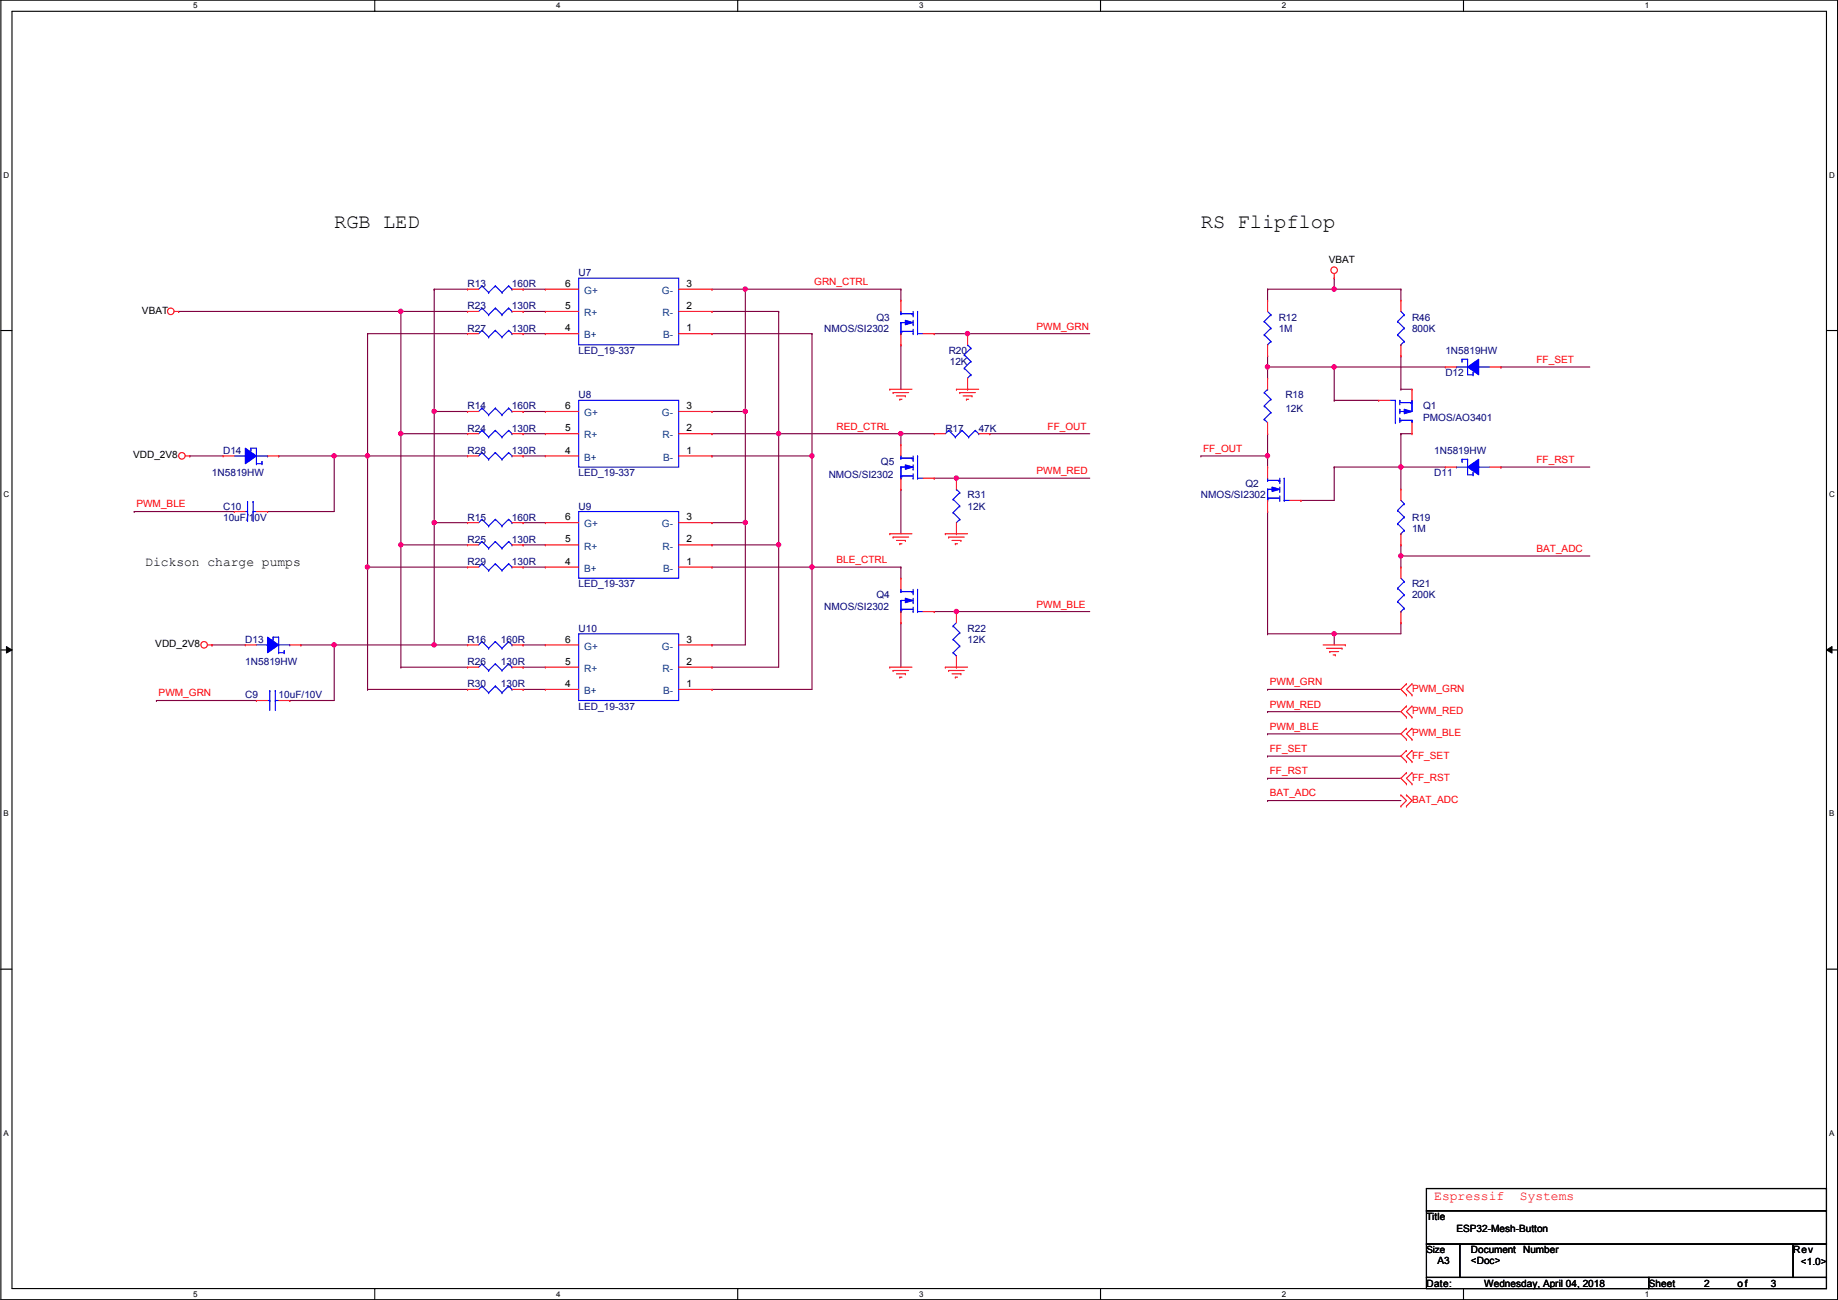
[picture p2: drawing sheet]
<svg xmlns="http://www.w3.org/2000/svg" width="420mm" height="297mm" viewBox="0 0 420 297" stroke-linecap="round" stroke-linejoin="round" font-family="sans-serif">
<path d="M.2 0h419.9v297h-419.9zM2.7 2.6h414.8v291.8h-414.8z" fill="none" stroke="#000" stroke-width=".25"/>
<g fill="#fff">
<path d="M44.2 .3h1v2h-1z"/>
<path d="M44.2 294.7h1v2h-1z"/>
</g>
<path d="M85.7 0v2.6M85.7 294.4v2.6" fill="none" stroke="#000" stroke-width=".25"/>
<g fill="#fff">
<path d="M127.1 .3h1v2h-1z"/>
<path d="M127.1 294.7h1v2h-1z"/>
</g>
<path d="M168.6 0v2.6M168.6 294.4v2.6" fill="none" stroke="#000" stroke-width=".25"/>
<g fill="#fff">
<path d="M210.1 .3h1v2h-1z"/>
<path d="M210.1 294.7h1v2h-1z"/>
</g>
<path d="M251.6 0v2.6M251.6 294.4v2.6" fill="none" stroke="#000" stroke-width=".25"/>
<g fill="#fff">
<path d="M293 .3h1v2h-1z"/>
<path d="M293 294.7h1v2h-1z"/>
</g>
<path d="M334.5 0v2.6M334.5 294.4v2.6" fill="none" stroke="#000" stroke-width=".25"/>
<g fill="#fff">
<path d="M376 .3h1v2h-1z"/>
<path d="M376 294.7h1v2h-1z"/>
<path d="M.8 39h1.3v2h-1.3z"/>
<path d="M418.2 39h1.2v2h-1.2z"/>
<path d="M.8 112h1.3v2h-1.3z"/>
<path d="M418.2 112h1.2v2h-1.2z"/>
</g>
<path d="M.2 75.5h2.5M417.5 75.5h2.6" fill="none" stroke="#000" stroke-width=".25"/>
<g fill="#fff">
<path d="M.8 185h1.2v1.9h-1.2z"/>
<path d="M418.2 185h1.1v1.9h-1.1z"/>
</g>
<path d="M.2 148.5h2.5M417.5 148.5h2.6" fill="none" stroke="#000" stroke-width=".25"/>
<path d="M1.5 147.7l1.2 .8-1.2 .7zM417.5 148.5l1.3-.8v1.5z" fill="#000"/>
<path d="M1.5 147.7l1.2 .8-1.2 .7zM417.5 148.5l1.3-.8v1.5z" fill="none" stroke="#000" stroke-width=".23"/>
<g fill="#fff">
<path d="M.8 257.9h1.2v2h-1.2z"/>
<path d="M418.2 257.9h1.1v2h-1.1z"/>
</g>
<path d="M.2 221.4h2.5M417.5 221.4h2.6" fill="none" stroke="#000" stroke-width=".25"/>
<path d="M205.9 78.8h.1M205.9 78.8v10.1M213.6 76.2h.1M213.6 76.2h35.5M221.2 76.2h.1" fill="none" stroke="#800040" stroke-width=".25"/>
<circle cx="221.2" cy="76.2" r=".49" fill="#f0f"/>
<circle cx="221.2" cy="76.2" r=".49" fill="none" stroke="#f0f" stroke-width=".25"/>
<path d="M99.3 66.1h.1M99.3 66.1v27.9M205.9 66.1h.1M205.9 66.1v2.5" fill="none" stroke="#800040" stroke-width=".25"/>
<circle cx="99.2" cy="94" r=".49" fill="#f0f"/>
<circle cx="99.2" cy="94" r=".49" fill="none" stroke="#f0f" stroke-width=".25"/>
<path d="M99.3 94h.1M99.3 94h7.6M99.3 94v25.4" fill="none" stroke="#800040" stroke-width=".25"/>
<circle cx="99.2" cy="119.4" r=".49" fill="#f0f"/>
<circle cx="99.2" cy="119.4" r=".49" fill="none" stroke="#f0f" stroke-width=".25"/>
<g fill="none" stroke="#800040" stroke-width=".25">
<path d="M162.8 71.2h.1M162.8 71.2h15.2M178 71.2h.1M178 71.2v27.9h-15.2M162.8 94h.1M162.8 99.1h.1M162.8 94h7.6M99.3 119.4h.1M99.3 119.4h7.6M99.3 119.4v28M162.8 119.4h.1M162.8 119.4h7.6"/>
<path d="M170.4 119.4h.1M170.4 119.4v28h-7.6M162.8 124.5h.1M162.8 124.5h15.2M99.3 147.4h.1M99.3 147.4h7.6M162.8 147.4h.1M162.8 152.4h.1M162.8 152.4h15.2"/>
</g>
<circle cx="178" cy="99.1" r=".49" fill="#f0f"/>
<circle cx="178" cy="99.1" r=".49" fill="none" stroke="#f0f" stroke-width=".25"/>
<path d="M178 99.1h.1M178 99.1v53.3M178 124.5h.1" fill="none" stroke="#800040" stroke-width=".25"/>
<circle cx="178" cy="124.5" r=".49" fill="#f0f"/>
<circle cx="178" cy="124.5" r=".49" fill="none" stroke="#f0f" stroke-width=".25"/>
<path d="M91.6 71.2h.1M91.6 71.2h15.3M91.6 71.2v27.9M91.6 124.5h.1M91.6 124.5h15.3" fill="none" stroke="#800040" stroke-width=".25"/>
<circle cx="91.6" cy="99.1" r=".49" fill="#f0f"/>
<circle cx="91.6" cy="99.1" r=".49" fill="none" stroke="#f0f" stroke-width=".25"/>
<circle cx="91.6" cy="71.1" r=".49" fill="#f0f"/>
<circle cx="91.6" cy="71.1" r=".49" fill="none" stroke="#f0f" stroke-width=".25"/>
<path d="M119.6 71.2h.1M119.6 71.2h5.1M119.6 99.1h.1M119.6 99.1h5.1M91.6 124.5h.1M91.6 124.5v27.9" fill="none" stroke="#800040" stroke-width=".25"/>
<circle cx="91.6" cy="124.5" r=".49" fill="#f0f"/>
<circle cx="91.6" cy="124.5" r=".49" fill="none" stroke="#f0f" stroke-width=".25"/>
<g fill="none" stroke="#800040" stroke-width=".25">
<path d="M84 76.2h.1M84 76.2h22.9M84 76.2v28M119.6 66.1h.1M119.6 66.1h5.1M119.6 94h.1M119.6 94h5.1M119.6 119.4h.1M119.6 119.4h5.1M119.6 124.5h.1M119.6 124.5h5.1M91.6 152.4h.1"/>
<path d="M91.6 152.4h15.3M119.6 152.4h.1M119.6 147.4h.1M119.6 152.4h5.1M119.6 147.4h5.1"/>
</g>
<circle cx="84" cy="104.2" r=".49" fill="#f0f"/>
<circle cx="84" cy="104.2" r=".49" fill="none" stroke="#f0f" stroke-width=".25"/>
<path d="M84 104.2h.1M84 104.2h22.9M84 104.2v53.3M84 129.6h.1M84 129.6h22.9" fill="none" stroke="#800040" stroke-width=".25"/>
<circle cx="84" cy="129.6" r=".49" fill="#f0f"/>
<circle cx="84" cy="129.6" r=".49" fill="none" stroke="#f0f" stroke-width=".25"/>
<path d="M162.8 76.2h.1M162.8 76.2h22.8M185.6 76.2h.1M185.6 76.2v28M84 157.5h.1M84 157.5h22.9" fill="none" stroke="#800040" stroke-width=".25"/>
<circle cx="185.6" cy="104.2" r=".49" fill="#f0f"/>
<circle cx="185.6" cy="104.2" r=".49" fill="none" stroke="#f0f" stroke-width=".25"/>
<g fill="none" stroke="#800040" stroke-width=".25">
<path d="M119.6 76.2h.1M119.6 76.2h5.1M170.4 94h.1M170.4 94v25.4M119.6 104.2h.1M119.6 104.2h5.1M162.8 104.2h.1M162.8 104.2h22.8M185.6 104.2h.1M185.6 104.2v25.4M119.6 129.6h.1M119.6 129.6h5.1"/>
<path d="M119.6 157.5h.1M119.6 157.5h5.1"/>
</g>
<circle cx="170.4" cy="119.4" r=".49" fill="#f0f"/>
<circle cx="170.4" cy="119.4" r=".49" fill="none" stroke="#f0f" stroke-width=".25"/>
<path d="M170.4 66.1h.1M170.4 66.1v27.9" fill="none" stroke="#800040" stroke-width=".25"/>
<circle cx="170.4" cy="94" r=".49" fill="#f0f"/>
<circle cx="170.4" cy="94" r=".49" fill="none" stroke="#f0f" stroke-width=".25"/>
<circle cx="170.4" cy="66.1" r=".49" fill="#f0f"/>
<circle cx="170.4" cy="66.1" r=".49" fill="none" stroke="#f0f" stroke-width=".25"/>
<path d="M289.8 66.1h.1M289.8 66.1v2.5M289.8 81.3h.1M289.8 99.1h.1M289.8 81.3v2.6M289.8 99.1v5.1M320.2 106.7h.1M320.2 106.7h10.2M305 144.8h.1M305 144.8v2.6" fill="none" stroke="#800040" stroke-width=".25"/>
<circle cx="289.7" cy="104.2" r=".49" fill="#f0f"/>
<circle cx="289.7" cy="104.2" r=".49" fill="none" stroke="#f0f" stroke-width=".25"/>
<path d="M320.2 99.1h.1M320.2 99.1v7.6M289.8 116.9h.1M289.8 116.9v27.9M320.2 124.5h.1M320.2 124.5v2.5M305 144.8h.1M305 144.8h15.2" fill="none" stroke="#800040" stroke-width=".25"/>
<circle cx="305" cy="144.8" r=".49" fill="#f0f"/>
<circle cx="305" cy="144.8" r=".49" fill="none" stroke="#f0f" stroke-width=".25"/>
<path d="M320.2 81.3h.1M320.2 81.3v7.6M305 106.7h.1M305 106.7h15.2M343.1 106.7h.1M343.1 106.7h20.3M320.2 142.3h.1M320.2 142.3v2.5" fill="none" stroke="#800040" stroke-width=".25"/>
<circle cx="320.2" cy="106.7" r=".49" fill="#f0f"/>
<circle cx="320.2" cy="106.7" r=".49" fill="none" stroke="#f0f" stroke-width=".25"/>
<path d="M305 63.5h.1M305 66.1h.1M305 63.5v2.6M305 66.1h15.2M320.2 66.1h.1M320.2 66.1v2.5" fill="none" stroke="#800040" stroke-width=".25"/>
<circle cx="305" cy="66.1" r=".49" fill="#f0f"/>
<circle cx="305" cy="66.1" r=".49" fill="none" stroke="#f0f" stroke-width=".25"/>
<path d="M320.2 99.1h.1M320.2 88.9h.1M320.2 99.1h2.6M320.2 88.9h2.6M320.2 127h.1M320.2 127h43.2" fill="none" stroke="#800040" stroke-width=".25"/>
<circle cx="320.2" cy="127" r=".49" fill="#f0f"/>
<circle cx="320.2" cy="127" r=".49" fill="none" stroke="#f0f" stroke-width=".25"/>
<path d="M289.8 66.1h.1M289.8 66.1h15.2M289.8 83.9h.1M289.8 83.9h15.2M305 83.9h.1M305 83.9v7.6M343.1 83.9h.1M343.1 83.9h20.3M289.8 144.8h.1M289.8 144.8h15.2" fill="none" stroke="#800040" stroke-width=".25"/>
<circle cx="289.7" cy="83.8" r=".49" fill="#f0f"/>
<circle cx="289.7" cy="83.8" r=".49" fill="none" stroke="#f0f" stroke-width=".25"/>
<path d="M289.8 83.9h.1M289.8 83.9v2.5M305 91.5h.1M305 83.9h.1M305 91.5h10.2M305 83.9h25.4M297.4 114.3h.1M305 106.7h.1M305 106.7v7.6h-7.6M320.2 106.7h.1M320.2 106.7v5.1" fill="none" stroke="#800040" stroke-width=".25"/>
<circle cx="305" cy="83.8" r=".49" fill="#f0f"/>
<circle cx="305" cy="83.8" r=".49" fill="none" stroke="#f0f" stroke-width=".25"/>
<g fill="none" stroke="#800040" stroke-width=".25">
<path d="M205.9 99.1h.1M205.9 99.1v2.5M205.9 111.8h.1M205.9 111.8v10.2M213.6 109.3h.1M213.6 109.3h35.5M218.6 109.3h.1M274.5 104.2h.1M274.5 104.2h15.3M289.8 104.2h.1M289.8 104.2v2.5M320.2 127h.1"/>
<path d="M320.2 127v2.6"/>
</g>
<circle cx="218.6" cy="109.2" r=".49" fill="#f0f"/>
<circle cx="218.6" cy="109.2" r=".49" fill="none" stroke="#f0f" stroke-width=".25"/>
<path d="M76.4 104.2h.1M76.4 104.2v12.7M185.6 129.6h.1M185.6 129.6h20.3M205.9 129.6h.1M205.9 129.6v2.5M213.6 139.7h.1M213.6 139.7h5M205.9 142.3h.1M205.9 142.3v10.1" fill="none" stroke="#800040" stroke-width=".25"/>
<circle cx="76.4" cy="104.2" r=".49" fill="#f0f"/>
<circle cx="76.4" cy="104.2" r=".49" fill="none" stroke="#f0f" stroke-width=".25"/>
<g fill="none" stroke="#800040" stroke-width=".25">
<path d="M99.3 66.1h.1M99.3 66.1h7.6M170.4 66.1h.1M170.4 66.1h35.5M178 99.1h.1M178 99.1h27.9M30.7 116.9h.1M30.7 116.9h22.8M43.4 104.2h.1M43.4 104.2h7.6M61.2 116.9h.1M61.2 116.9h15.2"/>
<path d="M63.7 104.2h.1M63.7 104.2h20.3M76.4 104.2h.1M162.8 129.6h.1M162.8 129.6h22.8M218.6 139.7h.1M218.6 139.7h30.5"/>
</g>
<circle cx="218.6" cy="139.7" r=".49" fill="#f0f"/>
<circle cx="218.6" cy="139.7" r=".49" fill="none" stroke="#f0f" stroke-width=".25"/>
<path d="M185.6 129.6h.1M185.6 129.6v27.9h-22.8M162.8 157.5h.1" fill="none" stroke="#800040" stroke-width=".25"/>
<circle cx="185.6" cy="129.6" r=".49" fill="#f0f"/>
<circle cx="185.6" cy="129.6" r=".49" fill="none" stroke="#f0f" stroke-width=".25"/>
<g fill="none" stroke="#800040" stroke-width=".25">
<path d="M48.5 147.4h.1M48.5 147.4h7.6M76.4 147.4h.1M76.4 147.4v12.7h-10.2M289.8 157.5h.1M289.8 157.5h30.4M35.8 160.1h.1M35.8 160.1h22.8M66.2 160.1h.1M289.8 167.7h.1M289.8 162.6h.1M289.8 172.8h.1"/>
<path d="M289.8 177.8h.1M289.8 167.7h30.4M289.8 162.6h30.4M289.8 172.8h30.4M289.8 177.8h30.4"/>
</g>
<circle cx="76.4" cy="147.3" r=".49" fill="#f0f"/>
<circle cx="76.4" cy="147.3" r=".49" fill="none" stroke="#f0f" stroke-width=".25"/>
<path d="M76.4 147.4h.1M76.4 147.4h22.9" fill="none" stroke="#800040" stroke-width=".25"/>
<circle cx="99.2" cy="147.3" r=".49" fill="#f0f"/>
<circle cx="99.2" cy="147.3" r=".49" fill="none" stroke="#f0f" stroke-width=".25"/>
<path d="M40.8 71.2h.1M40.8 71.2h50.8M91.6 99.1h.1M91.6 99.1h15.3M91.6 99.1v25.4M205.9 99.1h.1M205.9 99.1h7.7M226.3 99.1h.1M226.3 99.1h22.8M68.8 147.4h.1M68.8 147.4h7.6" fill="none" stroke="#800040" stroke-width=".25"/>
<circle cx="205.9" cy="99.1" r=".49" fill="#f0f"/>
<circle cx="205.9" cy="99.1" r=".49" fill="none" stroke="#f0f" stroke-width=".25"/>
<path d="M162.8 66.1h.1M162.8 66.1h7.6M289.8 182.9h.1M289.8 182.9h30.4" fill="none" stroke="#800040" stroke-width=".25"/>
<g fill="none" stroke="#f00" stroke-width=".25">
<path d="M39.8 71.2h1M40.8 71.2h.1M221.2 76.2h.1M221.2 76.2v2.6M305 63.5h.1M305 62.5v1M320.2 68.6h.1M320.2 68.6v2.6M320.2 78.8v2.5M203.4 88.9h.1M203.4 88.9h5.1M204.2 89.7h.1"/>
<path d="M204.2 89.7h3.5M204.9 90.5h2.1M205.7 91.2h.1M205.7 91.2h.5M207 90.5h.1M218.6 88.9h.1M218.6 88.9h5.1M219.4 89.7h.1M219.4 89.7h3.6M220.2 90.5h2M220.9 91.2h.1M220.9 91.2h.5"/>
<path d="M221.2 88.9h.1M221.2 86.4v2.5M222.2 90.5h.1M320.2 81.3h.1M42.4 104.2h1M43.4 104.2h.1M203.4 122h.1M203.4 122h5.1M204.2 122.7h.1M204.2 122.7h3.5M204.9 123.5h2.1M205.7 124.2h.1"/>
<path d="M205.7 124.2h.5M207 123.5h.1M216.1 122h.1M216.1 122h5.1M216.9 122.7h.1M216.9 122.7h3.5M217.6 123.5h2.1M218.4 124.2h.1M218.4 124.2h.5M219.7 123.5h.1M47.4 147.4h1.1M48.5 147.4h.1"/>
<path d="M203.4 152.4h.1M203.4 152.4h5.1M204.2 153.2h.1M204.2 153.2h3.5M204.9 154h2.1M205.7 154.7h.1M205.7 154.7h.5M207 154h.1M216.1 152.4h.1M216.1 152.4h5.1M216.9 153.2h.1M216.9 153.2h3.5"/>
<path d="M217.6 154h2.1M218.4 154.7h.1M218.4 154.7h.5M219.7 154h.1M302.5 147.4h5M303.2 148.1h3.6M304 148.9h.1M304 148.9h2M304.7 149.6h.6M305.3 149.6h.1M306.8 148.1h.1M307.5 147.4h.1"/>
<path d="M321.5 156.3h.1M321.5 158.8h.1M321.5 156.3l-1.3 1.2 1.3 1.3M322.8 158.8h.1M322.8 156.3h.1M322.8 156.3l-1.3 1.2 1.3 1.3M58.6 160.1h.1M58.6 160.1h2.6M63.7 160.1h2.5M66.2 160.1h.1M321.5 161.3h.1M321.5 163.9h.1"/>
<path d="M321.5 166.4h.1M321.5 169h.1M321.5 176.6h.1M321.5 179.1h.1M321.5 171.5h.1M321.5 174h.1M321.5 161.3l-1.3 1.3 1.3 1.3M321.5 166.4l-1.3 1.3 1.3 1.3M321.5 176.6l-1.3 1.2 1.3 1.3M321.5 171.5l-1.3 1.3 1.3 1.2M322.8 163.9h.1M322.8 161.3h.1"/>
<path d="M322.8 169h.1M322.8 166.4h.1M322.8 179.1h.1M322.8 176.6h.1M322.8 174h.1M322.8 171.5h.1M322.8 161.3l-1.3 1.3 1.3 1.3M322.8 166.4l-1.3 1.3 1.3 1.3M322.8 176.6l-1.3 1.2 1.3 1.3M322.8 171.5l-1.3 1.3 1.3 1.2M320.2 184.2h.1M320.2 181.7h.1"/>
<path d="M320.2 181.7l1.3 1.2-1.3 1.3M321.5 184.2h.1M321.5 181.7h.1M321.5 181.7l1.3 1.2-1.3 1.3"/>
<circle cx="39" cy="71.1" r=".75"/>
<circle cx="305" cy="61.7" r=".75"/>
<circle cx="41.6" cy="104.2" r=".75"/>
<circle cx="46.7" cy="147.3" r=".75"/>
</g>
<path d="M326.1 271.6h91.4v5h-91.4zM326.1 276.6h91.4v7.7h-91.4zM326.1 284.3h7.6v7.6h-7.6zM326.1 291.9h50.8v2.5h-50.8zM333.7 284.3h76.2v7.6h-76.2zM376.9 291.9h40.6v2.5h-40.6zM409.9 284.3h7.6v7.6h-7.6z" fill="none" stroke="#000" stroke-width=".25"/>
<g fill="none" stroke="#00f" stroke-width=".25">
<path d="M221.2 78.8h.1M221.2 78.8l.7 .7M221.9 79.5h.1M221.9 79.5l-1.5 1.6M319.5 73.4h.1M319.5 76.5h.1M319.5 73.4l1.5 1.6M319.5 76.5l1.5 1.5M320.2 78.8h.1M320.2 71.2l.8 .7M321 71.9h.1M321 75h.1"/>
<path d="M321 78h.1M321 71.9l-1.5 1.5M321 75l-1.5 1.5M321 78l-.8 .8M220.4 84.1h.1M220.4 81.1h.1M220.4 84.1l1.5 1.5M220.4 81.1l1.5 1.5M221.9 85.6h.1M221.9 82.6h.1M221.9 85.6l-.7 .8M221.9 82.6l-1.5 1.5"/>
<path d="M289.8 109.8h.1M289.8 111.8h.1M289.8 114.3h.1M289.8 113.8h.1M289.8 109.3v.5M289.8 111.8v2.5M289.8 109.8h2.8M289.8 111.8h1.5M289.8 113.8h2.8M290 113.8h.1M292.3 109.8h.1M292.6 109.8h.1"/>
<path d="M292.6 114.3h.1M292.6 113.3v1M293.6 114.3h.1M293.6 109.3h.1M293.6 114.3h1.2M293.6 109.3v5M61.7 157.8h.1M61.7 157.8v4.5M62.9 157.8h.1M62.9 157.8v4.5M61.2 160.1h.5M61.7 160.1h.1"/>
<path d="M62.9 160.1h.1M62.9 160.1h.8"/>
</g>
<path d="M290.8 111.3l1.8 .5-1.8 .5z" fill="#00f"/>
<g fill="none" stroke="#00f" stroke-width=".25">
<path d="M289 73.4h.1M289 76.5h.1M289 73.4l1.5 1.6M289 76.5l1.5 1.5M289.8 78.8h.1M289.8 71.2l.7 .7M290.5 71.9h.1M290.5 75h.1M290.5 78h.1M290.5 71.9l-1.5 1.5M290.5 75l-1.5 1.5M290.5 78l-.7 .8"/>
<path d="M317.7 91.5h1.3M319 91.5h.1M319 96.6h.1M319 91.5v5.1M320 96.1h.1M320 91.5h.1M320 93.5h.1M320 95.5h.1M320 96.1h2.8M320 92h2.8M320 91.5v1M320 93.5v1"/>
<path d="M320 95.5v1.1M320.2 96.1h.1M322.5 92h.1M322.8 96.1h.1M322.8 91.5h.1M322.8 92h.1M322.8 91.5v2.5M322.8 96.1v.5M290.8 111.3l1.8 .5-1.8 .5zM292.6 112.3h.1M292.6 110.3h.1M292.6 109.3v1"/>
<path d="M292.6 111.3v1"/>
</g>
<path d="M289.8 68.6h.1M289.8 68.6v2.6M289.8 78.8v2.5M289.8 81.3h.1M289.8 106.7h.1M289.8 116.9h.1M289.8 106.7v2.6M289.8 114.3v2.6M294.8 114.3h2.6M297.4 114.3h.1" fill="none" stroke="#f00" stroke-width=".25"/>
<path d="M321 93.5l1.8 .5-1.8 .5z" fill="#00f"/>
<path d="M320 94h.1M320 94h1.5M321 93.5l1.8 .5-1.8 .5zM58.6 147.4h2.6M61.2 147.4h.1M62.4 145.6h.1M62.4 145.6h1.3v3.5M63.7 149.1h.1M63.7 147.4h2.5M63.7 149.1h1.3M65 149.1h.1M66.2 147.4h.1" fill="none" stroke="#00f" stroke-width=".25"/>
<path d="M315.2 91.5h.1M315.2 91.5h2.5M322.8 99.1h.1M322.8 88.9h.1M322.8 88.9v2.6M322.8 96.6v2.5" fill="none" stroke="#f00" stroke-width=".25"/>
<path d="M61.2 145.6l2.5 1.8-2.5 1.7z" fill-rule="evenodd" fill="#00f"/>
<g fill="none" stroke="#00f" stroke-width=".25">
<path d="M205.9 104.7h.1M205.9 106.7h.1M205.9 109.3h.1M205.9 108.8h.1M205.9 104.2v.5M205.9 106.7v2.6M205.9 104.7h2.8M205.9 106.7h1.6M205.9 108.8h2.8M206.2 108.8h.1M208.5 104.7h.1M208.7 104.7h.1"/>
<path d="M208.7 109.3h.1M208.7 108.2v1.1M209.8 109.3h.1M209.8 104.2h.1M209.8 109.3h1.2M209.8 104.2v5.1M217.9 117.1h.1M217.9 114.1h.1M217.9 117.1l1.5 1.6M217.9 114.1l1.5 1.5M218.6 111.8h.1M218.6 111.8l.8 .8"/>
<path d="M219.4 118.7h.1M219.4 115.6h.1M219.4 112.6h.1M219.4 118.7l-.8 .7M219.4 115.6l-1.5 1.5M219.4 112.6l-1.5 1.5M61.2 145.6l2.5 1.8-2.5 1.7zM62.4 146.1h.1M62.4 145.6v.5M65 148.6h.1M65 148.6v.5M110.2 146.6h.1"/>
<path d="M110.2 146.6l-.8 .8M110.2 146.6l1.5 1.5M111.7 148.1h.1M113.2 146.6h.1M113.2 146.6l-1.5 1.5M113.2 146.6l1.6 1.5M114.8 148.1h.1M116.3 146.6h.1M116.3 146.6l-1.5 1.5M116.3 146.6l.7 .8M117 147.4h.1"/>
</g>
<path d="M218.6 109.3h.1M218.6 109.3v2.5M218.6 119.4v2.6M218.6 122h.1M56.1 147.4h.1M56.1 147.4h2.5M66.2 147.4h2.6M68.8 147.4h.1M106.9 147.4h.1M106.9 147.4h2.5M117 147.4h2.6M119.6 147.4h.1" fill="none" stroke="#f00" stroke-width=".25"/>
<path d="M207 106.2l1.7 .5-1.7 .5z" fill="#00f"/>
<g fill="none" stroke="#00f" stroke-width=".25">
<path d="M289 95.8h.1M289 92.8h.1M289 89.7h.1M289 95.8l.8 .8M289 92.8l1.5 1.5M289 89.7l1.5 1.5M289.8 88.9h.1M289.8 88.9l-.8 .8M290.5 94.3h.1M290.5 91.2h.1M290.5 94.3l-1.5 1.5M290.5 91.2l-1.5 1.6"/>
<path d="M56.1 116.9h.5M56.6 116.9h.1M56.6 114.6h.1M56.6 114.6v4.6M57.9 114.6h.1M57.9 116.9h.1M57.9 116.9h.7M57.9 114.6v4.6M207 106.2l1.7 .5-1.7 .5zM208.7 107.2h.1M208.7 105.2h.1M208.7 104.2v1"/>
<path d="M208.7 106.2v1M110.2 123.7h.1M110.2 123.7l-.8 .8M110.2 123.7l1.5 1.6M111.7 125.3h.1M113.2 123.7h.1M113.2 123.7l-1.5 1.6M113.2 123.7l1.6 1.6M114.8 125.3h.1M116.3 123.7h.1M116.3 123.7l-1.5 1.6M116.3 123.7l.7 .8"/>
<path d="M117 124.5h.1M205.9 135.2h.1M205.9 137.2h.1M205.9 139.7h.1M205.9 139.2h.1M205.9 134.7v.5M205.9 137.2v2.5M205.9 135.2h2.8M205.9 137.2h1.6M205.9 139.2h2.8M206.2 139.2h.1M208.5 135.2h.1"/>
<path d="M208.7 135.2h.1M208.7 139.7h.1M208.7 138.7v1M209.8 139.7h.1M209.8 134.7h.1M209.8 139.7h1.2M209.8 134.7v5"/>
</g>
<g fill="none" stroke="#f00" stroke-width=".25">
<path d="M289.8 99.1h.1M289.8 86.4h.1M289.8 86.4v2.5M289.8 96.6v2.5M53.5 116.9h.1M53.5 116.9h2.6M58.6 116.9h2.6M61.2 116.9h.1M205.9 101.6h.1M205.9 111.8h.1M205.9 101.6v2.6M205.9 109.3v2.5"/>
<path d="M211 109.3h2.6M213.6 109.3h.1M106.9 124.5h.1M106.9 124.5h2.5M117 124.5h2.6M119.6 124.5h.1"/>
</g>
<path d="M207 136.7l1.7 .5-1.7 .5z" fill="#00f"/>
<g fill="none" stroke="#00f" stroke-width=".25">
<path d="M132.3 91.5h22.8v15.2h-22.8zM53.5 104.2h2.6M56.1 104.2h.1M57.4 102.4h.1M57.4 102.4h1.2v3.6M58.6 106h.1M58.6 104.2h2.6M58.6 106h1.3M59.9 106h.1M61.2 104.2h.1M207 136.7l1.7 .5-1.7 .5zM208.7 137.7h.1"/>
<path d="M208.7 135.7h.1M208.7 134.7v1M208.7 136.7v1"/>
</g>
<g fill="none" stroke="#f00" stroke-width=".25">
<path d="M124.7 94h.1M124.7 99.1h.1M124.7 94h7.6M124.7 99.1h7.6M155.1 94h7.7M155.1 99.1h7.7M162.8 94h.1M162.8 99.1h.1M124.7 104.2h.1M124.7 104.2h7.6M155.1 104.2h7.7M162.8 104.2h.1"/>
<path d="M205.9 132.1h.1M205.9 132.1v2.6M205.9 139.7v2.6M211 139.7h2.6M213.6 139.7h.1M205.9 142.3h.1"/>
</g>
<path d="M56.1 102.4l2.5 1.8-2.5 1.8z" fill-rule="evenodd" fill="#00f"/>
<g fill="none" stroke="#00f" stroke-width=".25">
<path d="M132.3 63.5h22.8v15.3h-22.8zM332.9 83.9h.1M332.9 83.9h2.6M334.2 82.1h.1M334.2 82.1h1.3M335.5 82.1h.1M335.5 82.1v3.5h1.3M336.8 85.6h.1M338 83.9h.1M338 83.9h2.6M56.1 102.4l2.5 1.8-2.5 1.8zM57.4 102.9h.1"/>
<path d="M57.4 102.4v.5M59.9 105.5h.1M59.9 105.5v.5M319.5 116.6h.1M319.5 119.7h.1M319.5 116.6l1.5 1.6M319.5 119.7l1.5 1.5M320.2 114.3l.8 .8M321 115.1h.1M321 118.2h.1M321 115.1l-1.5 1.5M321 118.2l-1.5 1.5"/>
<path d="M319.5 134.4h.1M319.5 137.5h.1M319.5 134.4l1.5 1.5M319.5 137.5l1.5 1.5M320.2 139.7h.1M320.2 122h.1M320.2 132.1l.8 .8M321 132.9h.1M321 135.9h.1M321 139h.1M321 121.2h.1M321 132.9l-1.5 1.5"/>
<path d="M321 135.9l-1.5 1.6M321 139l-.8 .7M321 121.2l-.8 .8M110.2 151.7h.1M110.2 151.7l-.8 .7M110.2 151.7l1.5 1.5M111.7 153.2h.1M113.2 151.7h.1M113.2 151.7l-1.5 1.5M113.2 151.7l1.6 1.5M114.8 153.2h.1M116.3 151.7h.1"/>
<path d="M116.3 151.7l-1.5 1.5M116.3 151.7l.7 .7M117 152.4h.1M132.3 144.8h22.8v15.3h-22.8z"/>
</g>
<g fill="none" stroke="#f00" stroke-width=".25">
<path d="M124.7 66.1h.1M124.7 71.2h.1M124.7 76.2h.1M124.7 66.1h7.6M124.7 71.2h7.6M124.7 76.2h7.6M155.1 66.1h7.7M155.1 71.2h7.7M155.1 76.2h7.7M162.8 66.1h.1M162.8 71.2h.1M162.8 76.2h.1"/>
<path d="M51 104.2h.1M51 104.2h2.5M61.2 104.2h2.5M63.7 104.2h.1M320.2 111.8h.1M320.2 111.8v2.5M320.2 129.6h.1M320.2 124.5h.1M320.2 122v2.5M320.2 129.6v2.5M320.2 139.7v2.6M106.9 152.4h.1"/>
<path d="M106.9 152.4h2.5M117 152.4h2.6M119.6 152.4h.1M124.7 147.4h.1M124.7 152.4h.1M124.7 157.5h.1M124.7 152.4h7.6M124.7 147.4h7.6M124.7 157.5h7.6M155.1 152.4h7.7M155.1 147.4h7.7M155.1 157.5h7.7"/>
<path d="M162.8 147.4h.1M162.8 152.4h.1M162.8 157.5h.1M320.2 142.3h.1"/>
</g>
<path d="M335.5 83.9l2.5-1.8v3.5z" fill-rule="evenodd" fill="#00f"/>
<g fill="none" stroke="#00f" stroke-width=".25">
<path d="M334.2 82.6h.1M334.2 82.1v.5M335.5 83.9l2.5-1.8v3.5zM336.8 85.1h.1M336.8 85.1v.5M110.2 118.7h.1M110.2 118.7l-.8 .7M110.2 118.7l1.5 1.5M113.2 118.7h.1M113.2 118.7l-1.5 1.5M113.2 118.7l1.6 1.5M116.3 118.7h.1"/>
<path d="M116.3 118.7l-1.5 1.5M116.3 118.7l.7 .7M117 119.4h.1M332.9 106.7h.1M332.9 106.7h2.6M334.2 104.9h.1M334.2 104.9h1.3M335.5 104.9h.1M335.5 104.9v3.6h1.3M336.8 108.5h.1M338 106.7h.1M338 106.7h2.6"/>
<path d="M111.7 120.2h.1M114.8 120.2h.1"/>
</g>
<path d="M330.4 83.9h.1M330.4 83.9h2.5M340.6 83.9h2.5M343.1 83.9h.1M106.9 119.4h.1M106.9 119.4h2.5M117 119.4h2.6M119.6 119.4h.1" fill="none" stroke="#f00" stroke-width=".25"/>
<path d="M335.5 106.7l2.5-1.8v3.6z" fill-rule="evenodd" fill="#00f"/>
<g fill="none" stroke="#00f" stroke-width=".25">
<path d="M205.9 71.7h.1M205.9 73.7h.1M205.9 76.2h.1M205.9 75.7h.1M205.9 71.2v.5M205.9 73.7v2.5M205.9 71.7h2.8M205.9 73.7h1.6M205.9 75.7h2.8M206.2 75.7h.1M208.5 71.7h.1M208.7 71.7h.1"/>
<path d="M208.7 76.2h.1M208.7 75.2v1M209.8 76.2h.1M209.8 71.2h.1M209.8 76.2h1.2M209.8 71.2v5M334.2 105.5h.1M334.2 104.9v.6M335.5 106.7l2.5-1.8v3.6zM336.8 108h.1M336.8 108v.5M110.2 128.8h.1"/>
<path d="M110.2 128.8l-.8 .8M110.2 128.8l1.5 1.5M111.7 130.3h.1M113.2 128.8h.1M113.2 128.8l-1.5 1.5M113.2 128.8l1.6 1.5M114.8 130.3h.1M116.3 128.8h.1M116.3 128.8l-1.5 1.5M116.3 128.8l.7 .8M117 129.6h.1"/>
</g>
<path d="M330.4 106.7h.1M330.4 106.7h2.5M340.6 106.7h2.5M343.1 106.7h.1M106.9 129.6h.1M106.9 129.6h2.5M117 129.6h2.6M119.6 129.6h.1" fill="none" stroke="#f00" stroke-width=".25"/>
<path d="M207 73.2l1.7 .5-1.7 .5z" fill="#00f"/>
<g fill="none" stroke="#00f" stroke-width=".25">
<path d="M110.2 65.3h.1M110.2 75.5h.1M110.2 70.4h.1M110.2 65.3l-.8 .8M110.2 65.3l1.5 1.5M110.2 75.5l-.8 .7M110.2 75.5l1.5 1.5M110.2 70.4l-.8 .8M110.2 70.4l1.5 1.5M111.7 66.8h.1M111.7 77h.1M111.7 71.9h.1"/>
<path d="M113.2 65.3h.1M113.2 75.5h.1M113.2 70.4h.1M113.2 65.3l-1.5 1.5M113.2 65.3l1.6 1.5M113.2 75.5l-1.5 1.5M113.2 75.5l1.6 1.5M113.2 70.4l-1.5 1.5M113.2 70.4l1.6 1.5M114.8 66.8h.1M114.8 77h.1M114.8 71.9h.1"/>
<path d="M116.3 65.3h.1M116.3 75.5h.1M116.3 70.4h.1M116.3 65.3l-1.5 1.5M116.3 65.3l.7 .8M116.3 75.5l-1.5 1.5M116.3 75.5l.7 .7M116.3 70.4l-1.5 1.5M116.3 70.4l.7 .8M117 66.1h.1M117 76.2h.1M117 71.2h.1"/>
<path d="M207 73.2l1.7 .5-1.7 .5zM208.7 74.2h.1M208.7 72.2h.1M208.7 71.2v1M208.7 73.2v1M110.2 98.3h.1M110.2 93.3h.1M110.2 98.3l-.8 .8M110.2 98.3l1.5 1.6M110.2 93.3l-.8 .7M110.2 93.3l1.5 1.5M111.7 99.9h.1"/>
<path d="M111.7 94.8h.1M113.2 98.3h.1M113.2 93.3h.1M113.2 98.3l-1.5 1.6M113.2 98.3l1.6 1.6M113.2 93.3l-1.5 1.5M113.2 93.3l1.6 1.5M114.8 99.9h.1M114.8 94.8h.1M116.3 98.3h.1M116.3 93.3h.1M116.3 98.3l-1.5 1.6"/>
<path d="M116.3 98.3l.7 .8M116.3 93.3l-1.5 1.5M116.3 93.3l.7 .7M117 99.1h.1M117 94h.1M216.9 98.3h.1M216.9 98.3l-.8 .8M216.9 98.3l1.5 1.6M218.4 99.9h.1M219.9 98.3h.1M219.9 98.3l-1.5 1.6M219.9 98.3l1.5 1.6"/>
<path d="M221.4 99.9h.1M223 98.3h.1M223 98.3l-1.6 1.6M223 98.3l.7 .8M223.7 99.1h.1M110.2 103.4h.1M110.2 103.4l-.8 .8M110.2 103.4l1.5 1.5M111.7 104.9h.1M113.2 103.4h.1M113.2 103.4l-1.5 1.5M113.2 103.4l1.6 1.5"/>
<path d="M114.8 104.9h.1M116.3 103.4h.1M116.3 103.4l-1.5 1.5M116.3 103.4l.7 .8M117 104.2h.1M132.3 116.9h22.8v15.2h-22.8zM110.2 156.8h.1M110.2 156.8l-.8 .7M110.2 156.8l1.5 1.5M111.7 158.3h.1M113.2 156.8h.1M113.2 156.8l-1.5 1.5"/>
<path d="M113.2 156.8l1.6 1.5M114.8 158.3h.1M116.3 156.8h.1M116.3 156.8l-1.5 1.5M116.3 156.8l.7 .7M117 157.5h.1M217.9 143h.1M217.9 146.1h.1M217.9 149.1h.1M217.9 143l1.5 1.6M217.9 146.1l1.5 1.5M217.9 149.1l.7 .8"/>
<path d="M218.6 149.9h.1M218.6 142.3l-.7 .7M219.4 144.6h.1M219.4 147.6h.1M219.4 144.6l-1.5 1.5M219.4 147.6l-1.5 1.5"/>
</g>
<g fill="none" stroke="#f00" stroke-width=".25">
<path d="M106.9 66.1h.1M106.9 76.2h.1M106.9 71.2h.1M106.9 76.2h2.5M106.9 66.1h2.5M106.9 71.2h2.5M117 76.2h2.6M117 66.1h2.6M117 71.2h2.6M119.6 66.1h.1M119.6 76.2h.1M119.6 71.2h.1"/>
<path d="M205.9 68.6h.1M205.9 78.8h.1M205.9 68.6v2.6M205.9 76.2v2.6M211 76.2h2.6M213.6 76.2h.1M106.9 99.1h.1M106.9 94h.1M106.9 99.1h2.5M106.9 94h2.5M117 99.1h2.6M117 94h2.6"/>
<path d="M119.6 99.1h.1M119.6 94h.1M213.6 99.1h.1M213.6 99.1h2.5M223.7 99.1h2.6M226.3 99.1h.1M106.9 104.2h.1M106.9 104.2h2.5M117 104.2h2.6M119.6 104.2h.1M124.7 119.4h.1M124.7 119.4h7.6"/>
<path d="M155.1 119.4h7.7M162.8 119.4h.1M124.7 124.5h.1M124.7 129.6h.1M124.7 124.5h7.6M124.7 129.6h7.6M155.1 124.5h7.7M155.1 129.6h7.7M162.8 124.5h.1M162.8 129.6h.1M218.6 139.7h.1M218.6 139.7v2.6"/>
<path d="M106.9 157.5h.1M106.9 157.5h2.5M117 157.5h2.6M119.6 157.5h.1M218.6 152.4h.1M218.6 149.9v2.5"/>
</g>
<circle cx="221.2" cy="76.2" r=".49" fill="#f0f"/>
<circle cx="221.2" cy="76.2" r=".49" fill="none" stroke="#f0f" stroke-width=".25"/>
<circle cx="99.2" cy="94" r=".49" fill="#f0f"/>
<circle cx="99.2" cy="94" r=".49" fill="none" stroke="#f0f" stroke-width=".25"/>
<circle cx="99.2" cy="119.4" r=".49" fill="#f0f"/>
<circle cx="99.2" cy="119.4" r=".49" fill="none" stroke="#f0f" stroke-width=".25"/>
<circle cx="178" cy="99.1" r=".49" fill="#f0f"/>
<circle cx="178" cy="99.1" r=".49" fill="none" stroke="#f0f" stroke-width=".25"/>
<circle cx="178" cy="124.5" r=".49" fill="#f0f"/>
<circle cx="178" cy="124.5" r=".49" fill="none" stroke="#f0f" stroke-width=".25"/>
<circle cx="91.6" cy="99.1" r=".49" fill="#f0f"/>
<circle cx="91.6" cy="99.1" r=".49" fill="none" stroke="#f0f" stroke-width=".25"/>
<circle cx="91.6" cy="71.1" r=".49" fill="#f0f"/>
<circle cx="91.6" cy="71.1" r=".49" fill="none" stroke="#f0f" stroke-width=".25"/>
<circle cx="91.6" cy="124.5" r=".49" fill="#f0f"/>
<circle cx="91.6" cy="124.5" r=".49" fill="none" stroke="#f0f" stroke-width=".25"/>
<circle cx="84" cy="104.2" r=".49" fill="#f0f"/>
<circle cx="84" cy="104.2" r=".49" fill="none" stroke="#f0f" stroke-width=".25"/>
<circle cx="84" cy="129.6" r=".49" fill="#f0f"/>
<circle cx="84" cy="129.6" r=".49" fill="none" stroke="#f0f" stroke-width=".25"/>
<circle cx="185.6" cy="104.2" r=".49" fill="#f0f"/>
<circle cx="185.6" cy="104.2" r=".49" fill="none" stroke="#f0f" stroke-width=".25"/>
<circle cx="170.4" cy="119.4" r=".49" fill="#f0f"/>
<circle cx="170.4" cy="119.4" r=".49" fill="none" stroke="#f0f" stroke-width=".25"/>
<circle cx="170.4" cy="94" r=".49" fill="#f0f"/>
<circle cx="170.4" cy="94" r=".49" fill="none" stroke="#f0f" stroke-width=".25"/>
<circle cx="170.4" cy="66.1" r=".49" fill="#f0f"/>
<circle cx="170.4" cy="66.1" r=".49" fill="none" stroke="#f0f" stroke-width=".25"/>
<circle cx="289.7" cy="104.2" r=".49" fill="#f0f"/>
<circle cx="289.7" cy="104.2" r=".49" fill="none" stroke="#f0f" stroke-width=".25"/>
<circle cx="305" cy="144.8" r=".49" fill="#f0f"/>
<circle cx="305" cy="144.8" r=".49" fill="none" stroke="#f0f" stroke-width=".25"/>
<circle cx="320.2" cy="106.7" r=".49" fill="#f0f"/>
<circle cx="320.2" cy="106.7" r=".49" fill="none" stroke="#f0f" stroke-width=".25"/>
<circle cx="305" cy="66.1" r=".49" fill="#f0f"/>
<circle cx="305" cy="66.1" r=".49" fill="none" stroke="#f0f" stroke-width=".25"/>
<circle cx="320.2" cy="127" r=".49" fill="#f0f"/>
<circle cx="320.2" cy="127" r=".49" fill="none" stroke="#f0f" stroke-width=".25"/>
<circle cx="289.7" cy="83.8" r=".49" fill="#f0f"/>
<circle cx="289.7" cy="83.8" r=".49" fill="none" stroke="#f0f" stroke-width=".25"/>
<circle cx="305" cy="83.8" r=".49" fill="#f0f"/>
<circle cx="305" cy="83.8" r=".49" fill="none" stroke="#f0f" stroke-width=".25"/>
<circle cx="218.6" cy="109.2" r=".49" fill="#f0f"/>
<circle cx="218.6" cy="109.2" r=".49" fill="none" stroke="#f0f" stroke-width=".25"/>
<circle cx="76.4" cy="104.2" r=".49" fill="#f0f"/>
<circle cx="76.4" cy="104.2" r=".49" fill="none" stroke="#f0f" stroke-width=".25"/>
<circle cx="218.6" cy="139.7" r=".49" fill="#f0f"/>
<circle cx="218.6" cy="139.7" r=".49" fill="none" stroke="#f0f" stroke-width=".25"/>
<circle cx="185.6" cy="129.6" r=".49" fill="#f0f"/>
<circle cx="185.6" cy="129.6" r=".49" fill="none" stroke="#f0f" stroke-width=".25"/>
<circle cx="76.4" cy="147.3" r=".49" fill="#f0f"/>
<circle cx="76.4" cy="147.3" r=".49" fill="none" stroke="#f0f" stroke-width=".25"/>
<circle cx="99.2" cy="147.3" r=".49" fill="#f0f"/>
<circle cx="99.2" cy="147.3" r=".49" fill="none" stroke="#f0f" stroke-width=".25"/>
<circle cx="205.9" cy="99.1" r=".49" fill="#f0f"/>
<circle cx="205.9" cy="99.1" r=".49" fill="none" stroke="#f0f" stroke-width=".25"/>
<g font-size="4.7">
<text x="76.4" y="52">RGB LED</text>
<text x="274.5" y="52">RS Flipflop</text>
</g>
<text font-size="3" x="33.2" y="129.4">Dickson charge pumps</text>
<g font-size="3" fill="#f00">
<text x="327.9" y="274.2">Espressif</text>
<text x="347.4" y="274.2">Systems</text>
</g>
<g font-size="2.3" fill="#000080">
<text x="106.9" y="65.6">R13</text>
<text x="117" y="65.6">160R</text>
<text x="132.3" y="63.1">U7</text>
<text x="106.9" y="70.7">R23</text>
<text x="117" y="70.7">130R</text>
<text x="106.9" y="75.8">R27</text>
<text x="117" y="75.8">130R</text>
<text x="188.4" y="75.8">NMOS/SI2302</text>
<text x="200.4" y="73.2">Q3</text>
<text x="292.3" y="73.2">R12</text>
<text x="292.3" y="75.8">1M</text>
<text x="322.8" y="73.2">R46</text>
<text x="322.8" y="75.8">800K</text>
<text x="132.3" y="80.9">LED_19-337</text>
<text x="216.9" y="80.9">R20</text>
<text x="217.1" y="83.4">12K</text>
<text x="330.4" y="80.9">1N5819HW</text>
<text x="330.4" y="85.9">D12</text>
<text x="106.9" y="93.6">R14</text>
<text x="117" y="93.6">160R</text>
<text x="132.3" y="91">U8</text>
<text x="293.8" y="91">R18</text>
<text x="293.8" y="94.1">12K</text>
<text x="325.3" y="93.6">Q1</text>
<text x="106.9" y="98.6">R24</text>
<text x="117" y="98.6">130R</text>
<text x="216.1" y="98.6">R17</text>
<text x="223.7" y="98.6">47K</text>
<text x="325.3" y="96.1">PMOS/AO3401</text>
<text x="51" y="103.7">D14</text>
<text x="106.9" y="103.7">R28</text>
<text x="117" y="103.7">130R</text>
<text x="201.4" y="106.3">Q5</text>
<text x="327.9" y="103.7">1N5819HW</text>
<text x="48.5" y="108.8">1N5819HW</text>
<text x="132.3" y="108.8">LED_19-337</text>
<text x="189.4" y="109.3">NMOS/SI2302</text>
<text x="221.2" y="113.9">R31</text>
<text x="274.5" y="113.9">NMOS/SI2302</text>
<text x="284.7" y="111.3">Q2</text>
<text x="327.9" y="108.8">D11</text>
<text x="51" y="116.4">C10</text>
<text x="51" y="119">10uF/10V</text>
<text x="106.9" y="119">R15</text>
<text x="117" y="119">160R</text>
<text x="132.3" y="116.4">U9</text>
<text x="221.2" y="116.4">12K</text>
<text x="322.8" y="119">R19</text>
<text x="106.9" y="124">R25</text>
<text x="117" y="124">130R</text>
<text x="322.8" y="121.5">1M</text>
<text x="106.9" y="129.1">R29</text>
<text x="117" y="129.1">130R</text>
<text x="132.3" y="134.2">LED_19-337</text>
<text x="200.4" y="136.7">Q4</text>
<text x="322.8" y="134.2">R21</text>
<text x="322.8" y="136.7">200K</text>
<text x="188.4" y="139.3">NMOS/SI2302</text>
<text x="56.1" y="146.9">D13</text>
<text x="106.9" y="146.9">R16</text>
<text x="114.5" y="146.9">160R</text>
<text x="132.3" y="144.4">U10</text>
<text x="221.2" y="146.9">12K</text>
<text x="221.2" y="144.4">R22</text>
<text x="56.1" y="152">1N5819HW</text>
<text x="106.9" y="152">R26</text>
<text x="114.5" y="152">130R</text>
<text x="56.1" y="159.6">C9</text>
<text x="63.7" y="159.6">10uF/10V</text>
<text x="106.9" y="157.1">R30</text>
<text x="114.5" y="157.1">130R</text>
<text x="132.3" y="162.1">LED_19-337</text>
</g>
<g font-size="2.3">
<text x="129.2" y="65.5">6</text>
<text x="156.9" y="65.5">3</text>
<text x="303.7" y="60">VBAT</text>
<text x="32.5" y="71.7">VBAT</text>
<text x="129.2" y="70.6">5</text>
<text x="156.9" y="70.6">2</text>
<text x="129.2" y="75.7">4</text>
<text x="156.9" y="75.7">1</text>
<text x="129.2" y="93.5">6</text>
<text x="156.9" y="93.5">3</text>
<text x="129.2" y="98.6">5</text>
<text x="156.9" y="98.6">2</text>
<text x="30.4" y="104.7">VDD_2V8</text>
<text x="129.2" y="103.6">4</text>
<text x="156.9" y="103.6">1</text>
<text x="129.2" y="118.9">6</text>
<text x="156.9" y="118.9">3</text>
<text x="129.2" y="124">5</text>
<text x="156.9" y="124">2</text>
<text x="129.2" y="129">4</text>
<text x="156.9" y="129">1</text>
<text x="35.5" y="147.9">VDD_2V8</text>
<text x="129.2" y="146.8">6</text>
<text x="156.9" y="146.8">3</text>
<text x="129.2" y="151.9">5</text>
<text x="156.9" y="151.9">2</text>
<text x="129.2" y="157">4</text>
<text x="156.9" y="157">1</text>
<text x="326.1" y="278.7">Title</text>
<text x="332.9" y="281.5">ESP32-Mesh-Button</text>
<text x="336.2" y="286.3">Document</text>
<text x="348.2" y="286.3">Number</text>
<text x="409.9" y="286.3">Rev</text>
<text x="326.1" y="294">Date:</text>
<text x="328.6" y="288.9">A3</text>
<text x="336.2" y="288.9">&lt;Doc&gt;</text>
<text x="339.3" y="294">Wednesday, April 04, 2018</text>
<text x="376.9" y="294">Sheet</text>
<text x="389.6" y="294">2</text>
<text x="397.2" y="294">of</text>
<text x="404.8" y="294">3</text>
<text x="411.7" y="289.1">&lt;1.0&gt;</text>
</g>
<g font-size="2.3" fill="#f00">
<text x="186.1" y="65.2">GRN_CTRL</text>
<text x="236.9" y="75.3">PWM_GRN</text>
<text x="351.2" y="82.9">FF_SET</text>
<text x="191.2" y="98.2">RED_CTRL</text>
<text x="239.5" y="98.2">FF_OUT</text>
<text x="275" y="103.3">FF_OUT</text>
<text x="351.2" y="105.8">FF_RST</text>
<text x="236.9" y="108.3">PWM_RED</text>
<text x="31.2" y="116">PWM_BLE</text>
<text x="191.2" y="128.7">BLE_CTRL</text>
<text x="351.2" y="126.1">BAT_ADC</text>
<text x="236.9" y="138.8">PWM_BLE</text>
<text x="36.3" y="159.1">PWM_GRN</text>
<text x="290.3" y="156.6">PWM_GRN</text>
<text x="290.3" y="161.7">PWM_RED</text>
<text x="322.8" y="158.1">PWM_GRN</text>
<text x="290.3" y="166.8">PWM_BLE</text>
<text x="322.8" y="163.2">PWM_RED</text>
<text x="290.3" y="171.8">FF_SET</text>
<text x="322.8" y="168.2">PWM_BLE</text>
<text x="322.8" y="173.3">FF_SET</text>
<text x="290.3" y="176.9">FF_RST</text>
<text x="322.8" y="178.4">FF_RST</text>
<text x="290.3" y="182">BAT_ADC</text>
<text x="322.8" y="183.5">BAT_ADC</text>
</g>
<g font-size="2.3" fill="#004080">
<text x="133.5" y="67.1">G+</text>
<text x="151.3" y="67.1">G-</text>
<text x="133.5" y="72.2">R+</text>
<text x="133.5" y="77.3">B+</text>
<text x="151.5" y="72.2">R-</text>
<text x="151.6" y="77.3">B-</text>
<text x="133.5" y="95.1">G+</text>
<text x="151.3" y="95.1">G-</text>
<text x="133.5" y="100.2">R+</text>
<text x="151.5" y="100.2">R-</text>
<text x="133.5" y="105.2">B+</text>
<text x="151.6" y="105.2">B-</text>
<text x="133.5" y="120.5">G+</text>
<text x="133.5" y="125.6">R+</text>
<text x="151.3" y="120.5">G-</text>
<text x="151.5" y="125.6">R-</text>
<text x="133.5" y="130.6">B+</text>
<text x="151.6" y="130.6">B-</text>
<text x="133.5" y="148.4">G+</text>
<text x="151.3" y="148.4">G-</text>
<text x="133.5" y="153.5">R+</text>
<text x="151.5" y="153.5">R-</text>
<text x="133.5" y="158.6">B+</text>
<text x="151.6" y="158.6">B-</text>
</g>
<text font-size="2.2" x="326.1" y="286.3">Size</text>
<g font-size="1.8">
<text x="44.2" y="1.9">5</text>
<text x="127.1" y="1.9">4</text>
<text x="210.1" y="1.9">3</text>
<text x="293" y="1.9">2</text>
<text x="376" y="1.9">1</text>
<text x=".8" y="40.6">D</text>
<text x="418.2" y="40.6">D</text>
<text x=".8" y="113.6">C</text>
<text x="418.2" y="113.6">C</text>
<text x=".8" y="186.6">B</text>
<text x="418.2" y="186.6">B</text>
<text x=".8" y="259.5">A</text>
<text x="418.2" y="259.5">A</text>
<text x="44.2" y="296.3">5</text>
<text x="127.1" y="296.3">4</text>
<text x="210.1" y="296.3">3</text>
<text x="293" y="296.3">2</text>
<text x="376" y="296.3">1</text>
</g>
</svg>
